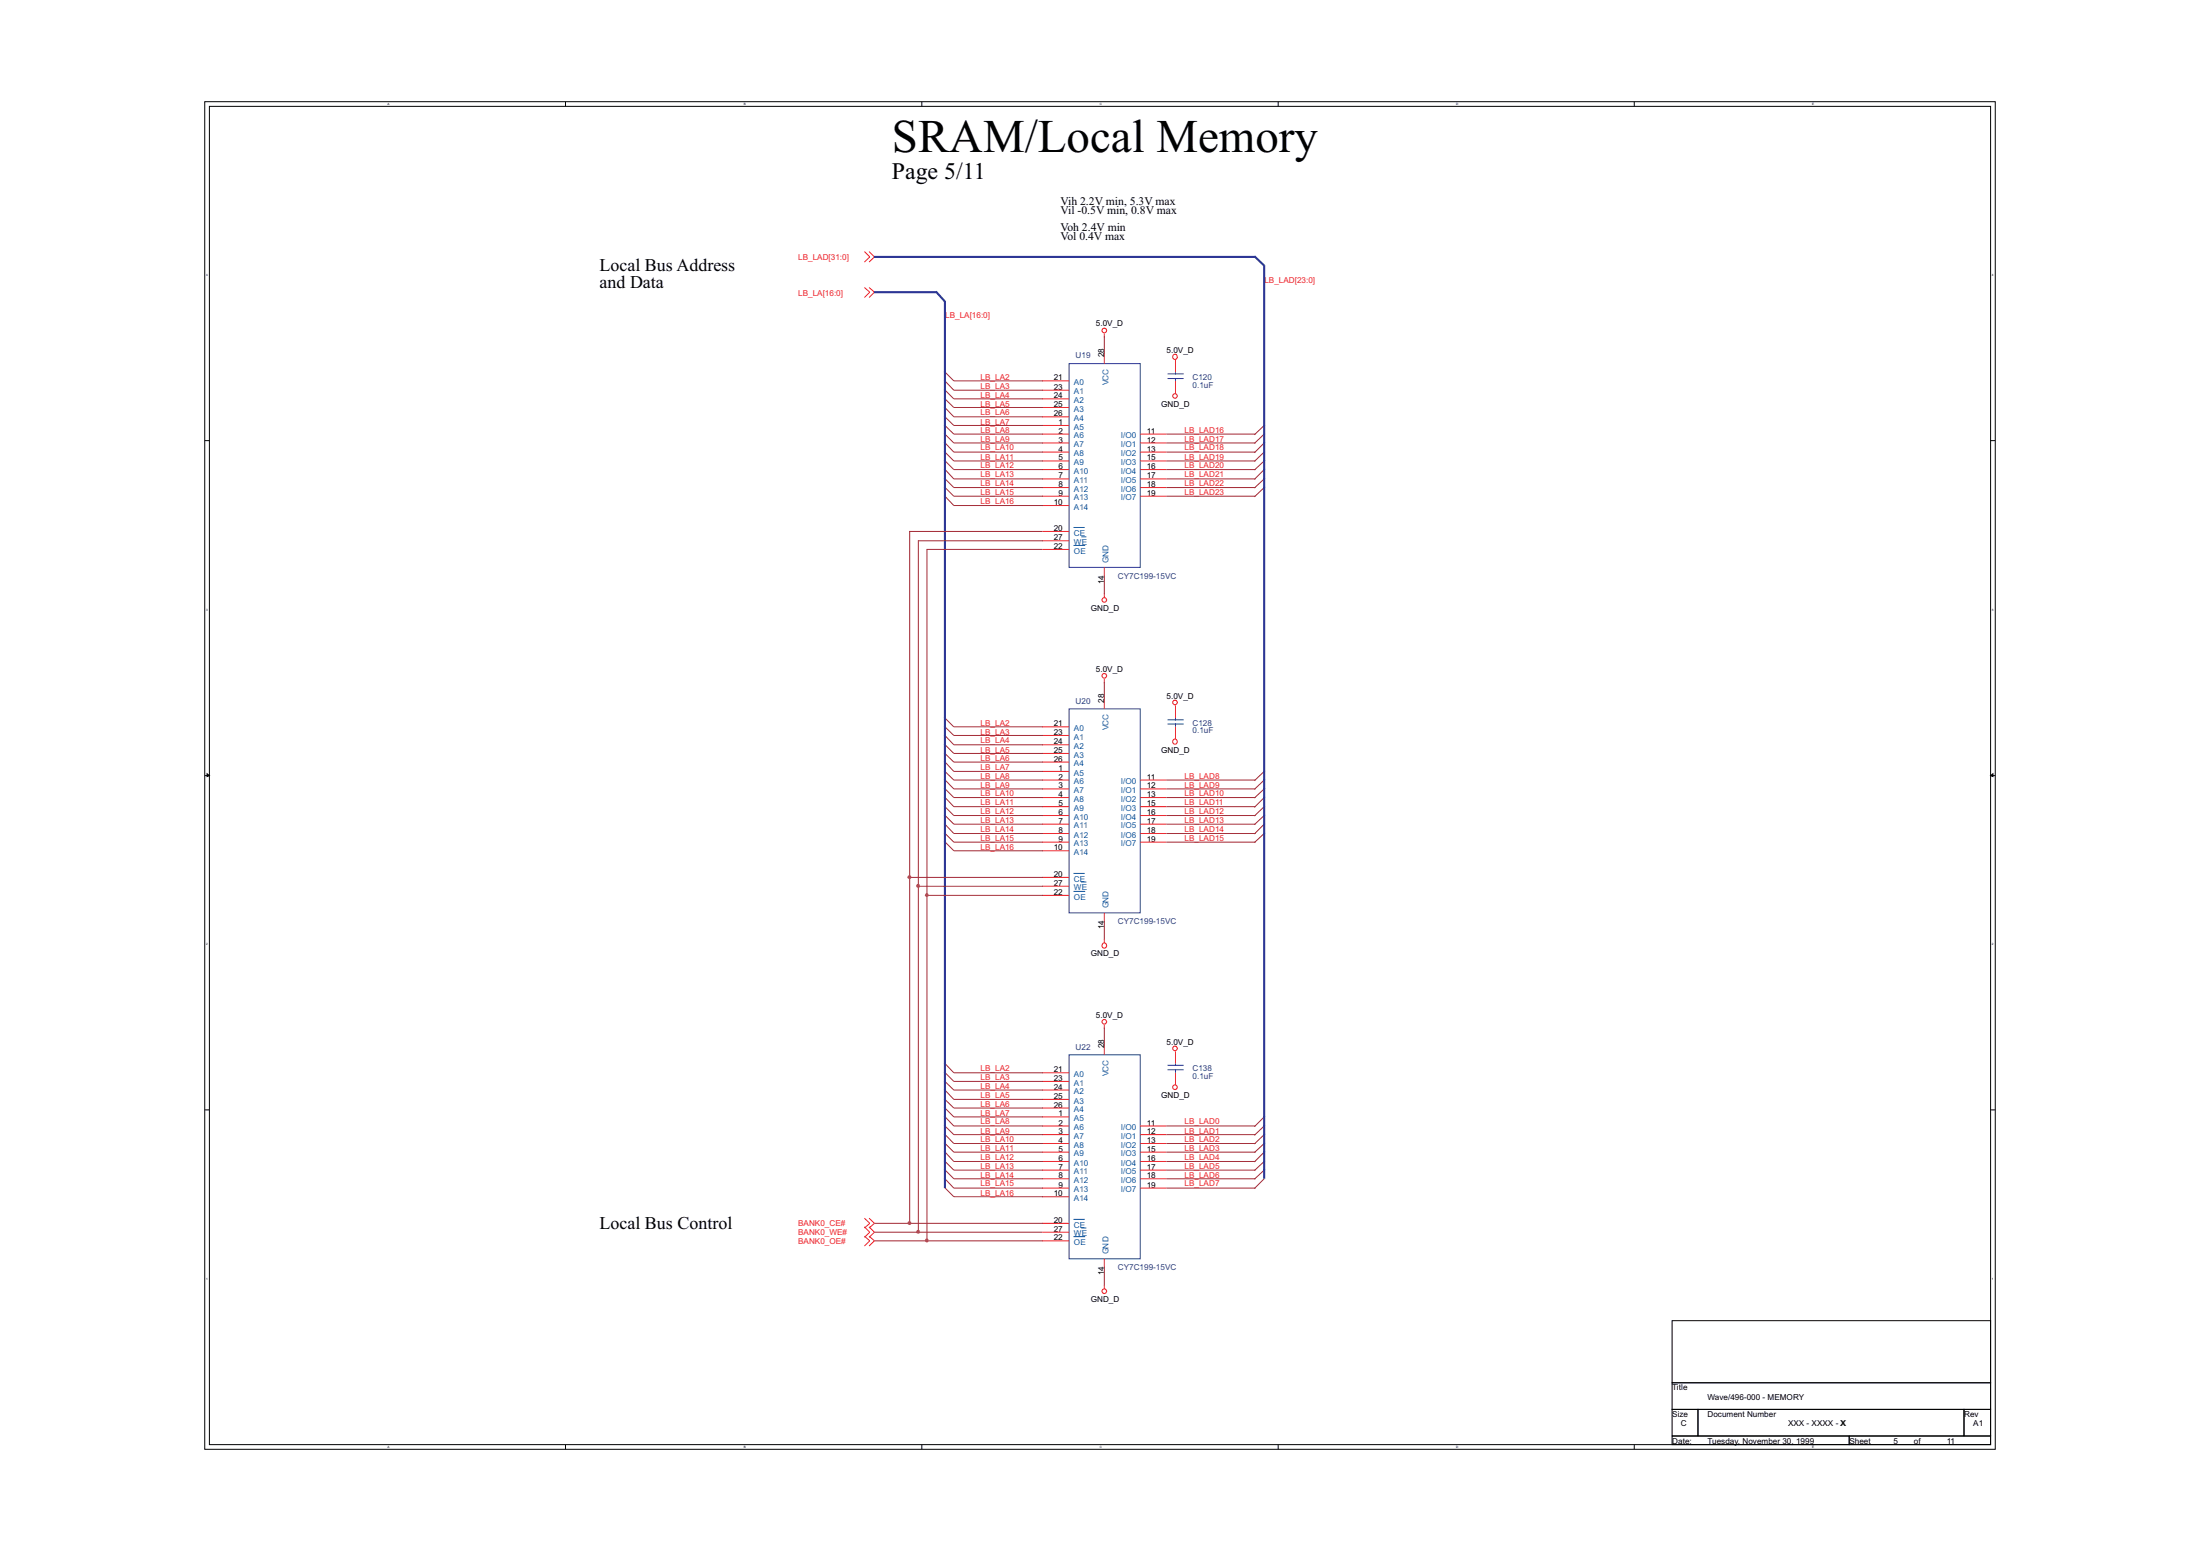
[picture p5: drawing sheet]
<svg xmlns="http://www.w3.org/2000/svg" width="210mm" height="148mm" viewBox="0 0 210 148" stroke-linecap="round" stroke-linejoin="round" font-family="sans-serif">
<g fill="none" stroke="#010202" stroke-width=".1">
<path d="M19.5 9.7h171v128.6h-171zM20 10.1h170v127.8h-170zM54 9.7v.4M88 9.7v.4M122 9.7v.4M156 9.7v.4M19.5 42h.5M190 42h.5M19.5 74h.5M190 74h.5M54 137.9v.4M88 137.9v.4"/>
<path d="M122 137.9v.4M156 137.9v.4M159.6 126h30.4v5.9h-30.4z"/>
</g>
<path d="M19.8 73.8l.2 .2-.2 .1z" fill="#010202"/>
<path d="M19.8 73.8l.2 .2-.2 .1z" fill="none" stroke="#010202" stroke-width=".1"/>
<path d="M190 74l.2-.2v.3z" fill="#010202"/>
<path d="M190 74l.2-.2v.3zM19.5 105.9h.5M190 105.9h.5M159.6 131.9h30.4v2.6h-30.4zM159.6 134.5h2.5v2.5h-2.5zM159.6 137h16.9v.9h-16.9zM162.1 134.5h25.4v2.5h-25.4zM176.5 137h13.5v.9h-13.5zM187.5 134.5h2.5v2.5h-2.5z" fill="none" stroke="#010202" stroke-width=".1"/>
<g fill="none" stroke="#ee2028" stroke-width=".1">
<path d="M82.5 24l.5 .5-.5 .5M82.5 27.4l.5 .5-.5 .5M83 24l.5 .5-.5 .5M83 27.4l.5 .5-.5 .5M99.5 36.3h2.5M99.5 37.2h2.5M99.5 38.1h2.5M99.5 38.9h2.5M99.5 39.8h2.5M105.4 31.8v.4M105.4 33.8v.9M112.2 34.4v1.1"/>
<path d="M112.2 36.3v1.3M99.5 40.6h2.5M99.5 41.4h2.5M99.5 42.3h2.5M99.5 43.1h2.5M99.5 44h2.5M99.5 44.8h2.5M99.5 45.7h2.5M99.5 46.5h2.5M99.5 47.3h2.5M99.5 48.2h2.5M99.5 50.7h2.5"/>
<path d="M99.5 51.6h2.5M99.5 52.4h2.5M105.4 54.1v.9M105.4 56.6v.4M108.8 41.4h2.5M108.8 42.3h2.5M108.8 43.1h2.5M108.8 44h2.5M108.8 44.8h2.5M108.8 45.7h2.5M108.8 46.5h2.5M108.8 47.3h2.5"/>
<path d="M99.5 69.4h2.5M99.5 70.2h2.5M99.5 71.1h2.5M99.5 71.9h2.5M99.5 72.7h2.5M99.5 73.6h2.5M99.5 74.4h2.5M99.5 75.3h2.5M99.5 76.1h2.5M99.5 77h2.5M99.5 77.8h2.5M99.5 78.6h2.5"/>
<path d="M99.5 79.5h2.5M105.4 64.8v.4M105.4 66.8v.8M108.8 74.4h2.5M108.8 75.3h2.5M108.8 76.1h2.5M108.8 77h2.5M108.8 77.8h2.5M108.8 78.6h2.5M108.8 79.5h2.5M112.2 67.3v1.2M112.2 69.4v1.1"/>
<path d="M99.5 80.4h2.5M99.5 81.2h2.5M99.5 83.7h2.5M99.5 84.6h2.5M99.5 85.4h2.5M105.4 87.1v.9M105.4 89.6v.4M105.4 97.8v.4M105.4 99.8v.9M108.8 80.4h2.5M82.5 116.2l.5 .5-.5 .5M82.5 117.1l.5 .5-.5 .5"/>
<path d="M82.5 118l.5 .4-.5 .5M83 116.2l.5 .5-.5 .5M83 117.1l.5 .5-.5 .5M83 118l.5 .4-.5 .5M99.5 102.4h2.5M99.5 103.2h2.5M99.5 104h2.5M99.5 104.9h2.5M99.5 105.7h2.5M99.5 106.6h2.5M99.5 107.4h2.5M99.5 108.3h2.5"/>
<path d="M99.5 109.1h2.5M99.5 109.9h2.5M99.5 110.8h2.5M99.5 111.7h2.5M99.5 112.5h2.5M99.5 113.4h2.5M99.5 114.2h2.5M99.5 116.7h2.5M99.5 117.6h2.5M99.5 118.4h2.5M108.8 107.4h2.5M108.8 108.3h2.5"/>
<path d="M108.8 109.1h2.5M108.8 109.9h2.5M108.8 110.8h2.5M108.8 111.7h2.5M108.8 112.5h2.5M108.8 113.4h2.5M112.2 100.3v1.2M112.2 102.4v1.1M105.4 120.1v.8M105.4 122.6v.4"/>
<circle cx="105.4" cy="31.5" r=".22"/>
<circle cx="112.1" cy="34.1" r=".24"/>
<circle cx="112.2" cy="37.8" r=".22"/>
<circle cx="105.4" cy="57.2" r=".22"/>
<circle cx="105.4" cy="64.5" r=".22"/>
<circle cx="112.2" cy="70.8" r=".23"/>
<circle cx="112.2" cy="67" r=".22"/>
<circle cx="105.4" cy="90.2" r=".24"/>
<circle cx="105.4" cy="97.5" r=".22"/>
<circle cx="112.2" cy="103.7" r=".22"/>
<circle cx="112.2" cy="100" r=".22"/>
<circle cx="105.4" cy="123.2" r=".22"/>
</g>
<g fill="none" stroke="#2c3695" stroke-width=".1">
<path d="M102 34.7h6.8v19.4h-6.8zM111.4 36.1h1.6M111.4 35.7h1.6M112.2 35.5v.2M112.2 36.1v.2M102 67.6h6.8v19.5h-6.8zM111.4 69.1h1.6M111.4 68.7h1.6M112.2 68.5v.3M112.2 69v.4M102 100.7h6.8v19.4h-6.8zM111.4 102.1h1.6"/>
<path d="M111.4 101.7h1.6M112.2 101.5v.2M112.2 102v.4"/>
</g>
<path d="M102.5 50.3h1M102.5 52h1.1M103.2 51.2h.5M102.5 83.3h1M102.5 85.1h1.1M103.2 84.2h.5M102.5 116.4h1M102.5 118h1.1M103.2 117.2h.5" fill="none" stroke="#14589f" stroke-width=".1"/>
<g fill="none" stroke="#a22934" stroke-width=".1">
<path d="M90.2 35.5l.8 .8h8.6M90.2 36.3l.8 .9h8.6M90.2 37.2l.8 .9h8.6M90.2 38l.8 .9h8.6M90.2 38.8l.8 1h8.6M90.2 39.7l.8 .9h8.6M105.4 32.1v1.7M86.8 50.7h12.7M86.8 50.7v66.1M87.7 51.6v66M87.7 51.6h11.9M88.4 52.4h11.1"/>
<path d="M88.5 52.4v66M90.2 40.6l.8 .8h8.6M90.2 41.4l.8 .9h8.6M90.2 42.2l.8 .9h8.6M90.2 43.1l.8 .9h8.6M90.2 43.9l.8 .9h8.6M90.2 44.7l.8 1h8.6M90.2 45.6l.8 .9h8.6M90.2 46.5l.8 .8h8.6M90.2 47.3l.8 .9h8.6M105.4 54.9v1.8M111.3 41.4h8.5"/>
<path d="M111.3 42.3h8.5M111.3 43.1h8.5M111.3 44h8.5M111.3 44.8h8.5M111.3 45.7h8.5M111.3 46.5h8.5M111.3 47.3h8.5M120.7 40.6l-1 .9M120.7 42.3l-1 .9M120.7 41.4l-1 .9M120.7 43.1l-1 .9M120.7 44l-1 .9"/>
<path d="M120.7 44.8l-1 .9M120.7 45.7l-1 .9M120.7 46.5l-1 .9M90.2 68.5l.8 .9h8.6M90.2 69.3l.8 .9h8.6M90.2 70.1l.8 1h8.6M90.2 71l.8 .9h8.6M90.2 71.9l.8 .8h8.6M90.2 72.7l.8 .9h8.6M90.2 73.6l.8 .8h8.6M90.2 74.4l.8 .9h8.6M90.2 75.2l.8 .9h8.6"/>
<path d="M90.2 76l.8 1h8.6M90.2 76.9l.8 .9h8.6M90.2 77.8l.8 .8h8.6M90.2 78.6l.8 .9h8.6M90.2 79.5l.8 .9h8.6M105.4 65.1v1.7M111.3 74.4h8.5M111.3 75.3h8.5M111.3 76.1h8.5M111.3 77h8.5M111.3 77.8h8.5M111.3 78.6h8.5"/>
<path d="M111.3 79.5h8.5M120.7 73.6l-1 .9M120.7 75.3l-1 .8M120.7 74.4l-1 .9M120.7 76.1l-1 .9M120.7 77l-1 .9M120.7 77.8l-1 .9M120.7 78.6l-1 1M120.7 79.5l-1 .9M86.8 83.7h12.8M87.7 84.6h11.9M88.5 85.4h11.1"/>
<path d="M90.2 80.3l.8 .9h8.6M105.4 87.9v1.7M105.4 98v1.8M111.3 80.4h8.5M83.5 116.7h16.1M83.5 117.6h16M83.5 118.4h16.1M90.2 101.4l.8 1h8.6M90.2 102.3l.8 .9h8.6M90.2 103.1l.8 .9h8.6M90.2 104l.8 .9h8.6M90.2 104.9l.8 .8h8.6"/>
<path d="M90.2 105.7l.8 .9h8.6M90.2 106.5l.8 .9h8.6M90.2 107.4l.8 .9h8.6M90.2 108.2l.8 .9h8.6M90.2 109l.8 .9h8.6M90.2 109.9l.8 .9h8.6M90.2 110.8l.8 .9h8.6M90.2 111.6l.8 .9h8.6M90.2 112.4l.8 1h8.6M90.2 113.3l.8 .9h8.6M111.3 107.4h8.5M111.3 108.3h8.5"/>
<path d="M111.3 109.1h8.5M111.3 109.9h8.5M111.3 110.8h8.5M111.3 111.7h8.5M111.3 112.5h8.5M111.3 113.4h8.5M120.7 106.6l-1 .9M120.7 108.3l-1 .9M120.7 107.4l-1 .9M120.7 109.1l-1 .9M120.7 109.9l-1 1M120.7 110.8l-1 .9"/>
<path d="M120.7 111.7l-1 .8M120.7 112.5l-1 .9M105.4 120.9v1.8"/>
</g>
<path d="M83.4 24.5h36.4M83.4 27.9h6M89.3 27.8l.9 1M90.2 28.7v84.7M119.7 24.4l1 .9M120.7 25.3v87.2" fill="none" stroke="#2c3695" stroke-width=".2"/>
<path d="M86.7 83.6h.2v.2h-.2z" fill-rule="evenodd" fill="#b6218b"/>
<path d="M86.7 83.6h.2v.2h-.2z" fill="none" stroke="#b6218b" stroke-width=".1"/>
<path d="M86.7 116.6h.2v.2h-.2z" fill-rule="evenodd" fill="#b6218b"/>
<path d="M86.7 116.6h.2v.2h-.2z" fill="none" stroke="#b6218b" stroke-width=".1"/>
<path d="M87.5 117.5l.1-.1h.1v.2h-.2z" fill-rule="evenodd" fill="#b6218b"/>
<path d="M87.5 117.5l.1-.1h.1v.2h-.2z" fill="none" stroke="#b6218b" stroke-width=".1"/>
<path d="M87.5 84.4h.2v.2h-.2z" fill-rule="evenodd" fill="#b6218b"/>
<path d="M87.5 84.4h.2v.2h-.2z" fill="none" stroke="#b6218b" stroke-width=".1"/>
<path d="M88.4 85.3h.1h.1v.2h-.2z" fill-rule="evenodd" fill="#b6218b"/>
<path d="M88.4 85.3h.1h.1v.2h-.2z" fill="none" stroke="#b6218b" stroke-width=".1"/>
<path d="M88.4 118.2l.2 .1v.2h-.1l-.2-.1z" fill-rule="evenodd" fill="#b6218b"/>
<path d="M88.4 118.2l.2 .1v.2h-.1l-.2-.1z" fill="none" stroke="#b6218b" stroke-width=".1"/>
<text font-size="4.5" fill="#010202" x="85.1" y="14.5">SRAM/Local Memory</text>
<text font-size="2.3" fill="#010202" x="85.1" y="17.1">Page 5/11</text>
<g font-size="1.7" fill="#010202">
<text x="57.2" y="25.9">Local Bus Address</text>
<text x="57.2" y="27.5">and Data</text>
<text x="57.2" y="117.3">Local Bus Control</text>
</g>
<g font-size="1.1" fill="#010202">
<text x="101.2" y="22.9">Vol 0.4V max</text>
<text x="101.2" y="20.4">Vil -0.5V min, 0.8V max</text>
<text x="101.2" y="22.1">Voh 2.4V min</text>
<text x="101.2" y="19.5">Vih 2.2V min, 5.3V max</text>
</g>
<g font-size=".8" fill="#ee2028">
<text x="76.2" y="24.8">LB_LAD[31:0]</text>
<text x="76.2" y="28.2">LB_LA[16:0]</text>
<text x="120.7" y="27">LB_LAD[23:0]</text>
<text x="90.2" y="30.3">LB_LA[16:0]</text>
<text x="93.6" y="36.3">LB_LA2</text>
<text x="93.6" y="37.1">LB_LA3</text>
<text x="93.6" y="38">LB_LA4</text>
<text x="93.6" y="38.8">LB_LA5</text>
<text x="93.6" y="39.6">LB_LA6</text>
<text x="93.6" y="40.5">LB_LA7</text>
<text x="93.6" y="41.3">LB_LA8</text>
<text x="113.1" y="41.3">LB_LAD16</text>
<text x="93.6" y="42.2">LB_LA9</text>
<text x="93.6" y="43">LB_LA10</text>
<text x="93.6" y="43.9">LB_LA11</text>
<text x="93.6" y="46.4">LB_LA14</text>
<text x="93.6" y="45.5">LB_LA13</text>
<text x="93.6" y="44.7">LB_LA12</text>
<text x="93.6" y="47.3">LB_LA15</text>
<text x="113.1" y="42.2">LB_LAD17</text>
<text x="113.1" y="43">LB_LAD18</text>
<text x="113.1" y="43.9">LB_LAD19</text>
<text x="113.1" y="44.7">LB_LAD20</text>
<text x="113.1" y="45.5">LB_LAD21</text>
<text x="113.1" y="46.4">LB_LAD22</text>
<text x="113.1" y="47.3">LB_LAD23</text>
<text x="93.6" y="48.1">LB_LA16</text>
<text x="93.6" y="69.3">LB_LA2</text>
<text x="93.6" y="70.1">LB_LA3</text>
<text x="93.6" y="70.9">LB_LA4</text>
<text x="93.6" y="71.8">LB_LA5</text>
<text x="93.6" y="72.6">LB_LA6</text>
<text x="93.6" y="76">LB_LA10</text>
<text x="93.6" y="75.2">LB_LA9</text>
<text x="93.6" y="74.3">LB_LA8</text>
<text x="93.6" y="73.5">LB_LA7</text>
<text x="93.6" y="76.8">LB_LA11</text>
<text x="93.6" y="77.7">LB_LA12</text>
<text x="113.1" y="74.3">LB_LAD8</text>
<text x="113.1" y="75.2">LB_LAD9</text>
<text x="113.1" y="76">LB_LAD10</text>
<text x="113.1" y="76.8">LB_LAD11</text>
<text x="113.1" y="77.7">LB_LAD12</text>
<text x="93.6" y="79.4">LB_LA14</text>
<text x="93.6" y="78.6">LB_LA13</text>
<text x="93.6" y="81.1">LB_LA16</text>
<text x="93.6" y="80.3">LB_LA15</text>
<text x="113.1" y="78.6">LB_LAD13</text>
<text x="113.1" y="79.4">LB_LAD14</text>
<text x="113.1" y="80.3">LB_LAD15</text>
<text x="93.6" y="102.2">LB_LA2</text>
<text x="93.6" y="103.1">LB_LA3</text>
<text x="93.6" y="103.9">LB_LA4</text>
<text x="93.6" y="104.8">LB_LA5</text>
<text x="93.6" y="105.6">LB_LA6</text>
<text x="93.6" y="107.3">LB_LA8</text>
<text x="93.6" y="106.5">LB_LA7</text>
<text x="113.1" y="107.3">LB_LAD0</text>
<text x="93.6" y="109">LB_LA10</text>
<text x="93.6" y="108.2">LB_LA9</text>
<text x="93.6" y="109.8">LB_LA11</text>
<text x="93.6" y="110.7">LB_LA12</text>
<text x="93.6" y="112.4">LB_LA14</text>
<text x="93.6" y="111.5">LB_LA13</text>
<text x="93.6" y="113.2">LB_LA15</text>
<text x="113.1" y="108.2">LB_LAD1</text>
<text x="113.1" y="109">LB_LAD2</text>
<text x="113.1" y="109.8">LB_LAD3</text>
<text x="113.1" y="110.7">LB_LAD4</text>
<text x="113.1" y="111.5">LB_LAD5</text>
<text x="113.1" y="112.4">LB_LAD6</text>
<text x="113.1" y="113.2">LB_LAD7</text>
<text x="76.2" y="117">BANK0_CE#</text>
<text x="76.2" y="117.8">BANK0_WE#</text>
<text x="76.2" y="118.7">BANK0_OE#</text>
<text x="93.6" y="114.1">LB_LA16</text>
</g>
<g font-size=".8" fill="#2e3090">
<text x="102.7" y="34.2">U19</text>
<text x="113.8" y="36.3">C120</text>
<text x="113.8" y="37">0.1uF</text>
<text x="106.7" y="55.2">CY7C199-15VC</text>
<text x="102.7" y="67.2">U20</text>
<text x="113.8" y="69.3">C128</text>
<text x="113.8" y="70">0.1uF</text>
<text x="106.7" y="88.2">CY7C199-15VC</text>
<text x="102.7" y="100.2">U22</text>
<text x="113.8" y="102.2">C138</text>
<text x="113.8" y="103">0.1uF</text>
<text x="106.7" y="121.2">CY7C199-15VC</text>
</g>
<g font-size=".8" fill="#010202">
<text x="104.6" y="31.2">5.0V_D</text>
<text x="105.4" y="34.1" transform="rotate(-90 105.4 34.1)">28</text>
<text x="111.4" y="33.7">5.0V_D</text>
<text x="100.6" y="36.3">21</text>
<text x="100.6" y="37.2">23</text>
<text x="100.6" y="38">24</text>
<text x="100.6" y="38.8">25</text>
<text x="100.6" y="39.7">26</text>
<text x="101" y="40.6">1</text>
<text x="101" y="41.4">2</text>
<text x="109.5" y="41.4">11</text>
<text x="110.8" y="38.8">GND_D</text>
<text x="101" y="42.2">3</text>
<text x="101" y="43.1">4</text>
<text x="101" y="43.9">5</text>
<text x="101" y="44.8">6</text>
<text x="101" y="45.7">7</text>
<text x="101" y="46.5">8</text>
<text x="101" y="47.3">9</text>
<text x="109.5" y="42.2">12</text>
<text x="109.5" y="43.1">13</text>
<text x="109.5" y="43.9">15</text>
<text x="109.5" y="44.8">16</text>
<text x="109.5" y="45.7">17</text>
<text x="109.5" y="46.5">18</text>
<text x="109.5" y="47.3">19</text>
<text x="100.6" y="48.2">10</text>
<text x="100.6" y="50.7">20</text>
<text x="100.6" y="51.6">27</text>
<text x="100.6" y="52.4">22</text>
<text x="104.1" y="58.3">GND_D</text>
<text x="105.4" y="55.7" transform="rotate(-90 105.4 55.7)">14</text>
<text x="104.6" y="64.2">5.0V_D</text>
<text x="100.6" y="69.3">21</text>
<text x="100.6" y="70.1">23</text>
<text x="100.6" y="71">24</text>
<text x="100.6" y="71.9">25</text>
<text x="105.4" y="67" transform="rotate(-90 105.4 67)">28</text>
<text x="110.8" y="71.8">GND_D</text>
<text x="111.4" y="66.7">5.0V_D</text>
<text x="100.6" y="72.7">26</text>
<text x="101" y="73.6">1</text>
<text x="101" y="74.4">2</text>
<text x="101" y="75.2">3</text>
<text x="101" y="76.1">4</text>
<text x="101" y="77">5</text>
<text x="101" y="77.8">6</text>
<text x="109.5" y="75.2">12</text>
<text x="109.5" y="76.1">13</text>
<text x="109.5" y="77">15</text>
<text x="109.5" y="77.8">16</text>
<text x="109.5" y="74.4">11</text>
<text x="100.6" y="81.1">10</text>
<text x="100.6" y="83.7">20</text>
<text x="101" y="78.6">7</text>
<text x="101" y="79.5">8</text>
<text x="101" y="80.3">9</text>
<text x="109.5" y="78.6">17</text>
<text x="109.5" y="79.5">18</text>
<text x="109.5" y="80.3">19</text>
<text x="100.6" y="84.5">27</text>
<text x="100.6" y="85.4">22</text>
<text x="105.4" y="88.7" transform="rotate(-90 105.4 88.7)">14</text>
<text x="104.1" y="91.3">GND_D</text>
<text x="104.6" y="97.2">5.0V_D</text>
<text x="105.4" y="100.1" transform="rotate(-90 105.4 100.1)">28</text>
<text x="111.4" y="99.7">5.0V_D</text>
<text x="100.6" y="102.3">21</text>
<text x="100.6" y="103.1">23</text>
<text x="100.6" y="104">24</text>
<text x="100.6" y="104.9">25</text>
<text x="100.6" y="105.7">26</text>
<text x="101" y="106.5">1</text>
<text x="101" y="107.4">2</text>
<text x="109.5" y="107.4">11</text>
<text x="110.8" y="104.8">GND_D</text>
<text x="101" y="108.2">3</text>
<text x="101" y="109.1">4</text>
<text x="101" y="109.9">5</text>
<text x="101" y="110.8">6</text>
<text x="101" y="111.6">7</text>
<text x="101" y="112.4">8</text>
<text x="101" y="113.3">9</text>
<text x="109.5" y="108.2">12</text>
<text x="109.5" y="109.1">13</text>
<text x="109.5" y="109.9">15</text>
<text x="109.5" y="110.8">16</text>
<text x="109.5" y="111.6">17</text>
<text x="109.5" y="112.4">18</text>
<text x="109.5" y="113.3">19</text>
<text x="100.6" y="114.2">10</text>
<text x="100.6" y="116.7">20</text>
<text x="100.6" y="117.5">27</text>
<text x="100.6" y="118.4">22</text>
<text x="104.1" y="124.2">GND_D</text>
<text x="105.4" y="121.7" transform="rotate(-90 105.4 121.7)">14</text>
<text x="159.6" y="132.7">Title</text>
<text x="159.6" y="135.2">Size</text>
<text x="159.6" y="137.8">Date:</text>
<text x="160.5" y="136">C</text>
<text x="163" y="133.6">Wave/496-000 - MEMORY</text>
<text x="163" y="137.8">Tuesday, November 30, 1999</text>
<text x="163" y="135.2">Document Number</text>
<text x="170.7" y="136">XXX - XXXX - X</text>
<text x="176.5" y="137.8">Sheet</text>
<text x="180.7" y="137.8">5</text>
<text x="182.7" y="137.8">of</text>
<text x="185.8" y="137.8">11</text>
<text x="187.5" y="135.2">Rev</text>
<text x="188.4" y="136">A1</text>
</g>
<g font-size=".8" fill="#14589f">
<text x="102.5" y="36.7">A0</text>
<text x="102.5" y="37.6">A1</text>
<text x="102.5" y="38.5">A2</text>
<text x="102.5" y="39.3">A3</text>
<text x="102.5" y="40.2">A4</text>
<text x="102.5" y="41">A5</text>
<text x="102.5" y="41.8">A6</text>
<text x="105.8" y="36.7" transform="rotate(-90 105.8 36.7)">VCC</text>
<text x="107" y="41.8">I/O0</text>
<text x="102.5" y="42.7">A7</text>
<text x="102.5" y="43.5">A8</text>
<text x="102.5" y="44.4">A9</text>
<text x="102.5" y="45.2">A10</text>
<text x="102.5" y="46.1">A11</text>
<text x="102.5" y="46.9">A12</text>
<text x="102.5" y="47.7">A13</text>
<text x="107" y="42.7">I/O1</text>
<text x="107" y="43.5">I/O2</text>
<text x="107" y="44.4">I/O3</text>
<text x="107" y="45.2">I/O4</text>
<text x="107" y="46.1">I/O5</text>
<text x="107" y="46.9">I/O6</text>
<text x="107" y="47.7">I/O7</text>
<text x="102.5" y="48.6">A14</text>
<text x="102.5" y="51.1">CE</text>
<text x="102.5" y="52">WE</text>
<text x="102.5" y="52.8">OE</text>
<text x="105.8" y="53.7" transform="rotate(-90 105.8 53.7)">GND</text>
<text x="102.5" y="69.8">A0</text>
<text x="102.5" y="70.6">A1</text>
<text x="102.5" y="71.5">A2</text>
<text x="105.8" y="69.7" transform="rotate(-90 105.8 69.7)">VCC</text>
<text x="102.5" y="72.3">A3</text>
<text x="102.5" y="73.1">A4</text>
<text x="102.5" y="74">A5</text>
<text x="102.5" y="74.8">A6</text>
<text x="102.5" y="75.7">A7</text>
<text x="102.5" y="76.5">A8</text>
<text x="102.5" y="77.4">A9</text>
<text x="107" y="75.7">I/O1</text>
<text x="107" y="76.5">I/O2</text>
<text x="107" y="77.4">I/O3</text>
<text x="107" y="74.8">I/O0</text>
<text x="102.5" y="78.2">A10</text>
<text x="102.5" y="79">A11</text>
<text x="102.5" y="79.9">A12</text>
<text x="102.5" y="80.8">A13</text>
<text x="102.5" y="81.6">A14</text>
<text x="107" y="78.2">I/O4</text>
<text x="107" y="79">I/O5</text>
<text x="107" y="79.9">I/O6</text>
<text x="107" y="80.8">I/O7</text>
<text x="102.5" y="84.1">CE</text>
<text x="102.5" y="84.9">WE</text>
<text x="102.5" y="85.8">OE</text>
<text x="105.8" y="86.7" transform="rotate(-90 105.8 86.7)">GND</text>
<text x="102.5" y="102.8">A0</text>
<text x="102.5" y="103.6">A1</text>
<text x="102.5" y="104.4">A2</text>
<text x="102.5" y="105.3">A3</text>
<text x="102.5" y="106.1">A4</text>
<text x="102.5" y="107">A5</text>
<text x="102.5" y="107.8">A6</text>
<text x="105.8" y="102.7" transform="rotate(-90 105.8 102.7)">VCC</text>
<text x="107" y="107.8">I/O0</text>
<text x="102.5" y="108.7">A7</text>
<text x="102.5" y="109.5">A8</text>
<text x="102.5" y="110.3">A9</text>
<text x="102.5" y="111.2">A10</text>
<text x="102.5" y="112.1">A11</text>
<text x="102.5" y="112.9">A12</text>
<text x="102.5" y="113.8">A13</text>
<text x="107" y="108.7">I/O1</text>
<text x="107" y="109.5">I/O2</text>
<text x="107" y="110.3">I/O3</text>
<text x="107" y="111.2">I/O4</text>
<text x="107" y="112.1">I/O5</text>
<text x="107" y="112.9">I/O6</text>
<text x="107" y="113.8">I/O7</text>
<text x="102.5" y="114.6">A14</text>
<text x="102.5" y="117.1">CE</text>
<text x="102.5" y="118">WE</text>
<text x="102.5" y="118.8">OE</text>
<text x="105.8" y="119.7" transform="rotate(-90 105.8 119.7)">GND</text>
</g>
<g font-size=".3" fill="#010202">
<text x="37" y="10">A</text>
<text x="71" y="10">B</text>
<text x="105" y="10">C</text>
<text x="139" y="10">D</text>
<text x="173" y="10">E</text>
<text x="19.7" y="26.3">4</text>
<text x="190.1" y="26.3">4</text>
<text x="19.7" y="58.3">3</text>
<text x="190.1" y="58.3">3</text>
<text x="19.7" y="90.2">2</text>
<text x="190.1" y="90.2">2</text>
<text x="19.7" y="122.1">1</text>
<text x="190.1" y="122.1">1</text>
<text x="37" y="138.2">A</text>
<text x="71" y="138.2">B</text>
<text x="105" y="138.2">C</text>
<text x="139" y="138.2">D</text>
<text x="173" y="138.2">E</text>
</g>
</svg>
